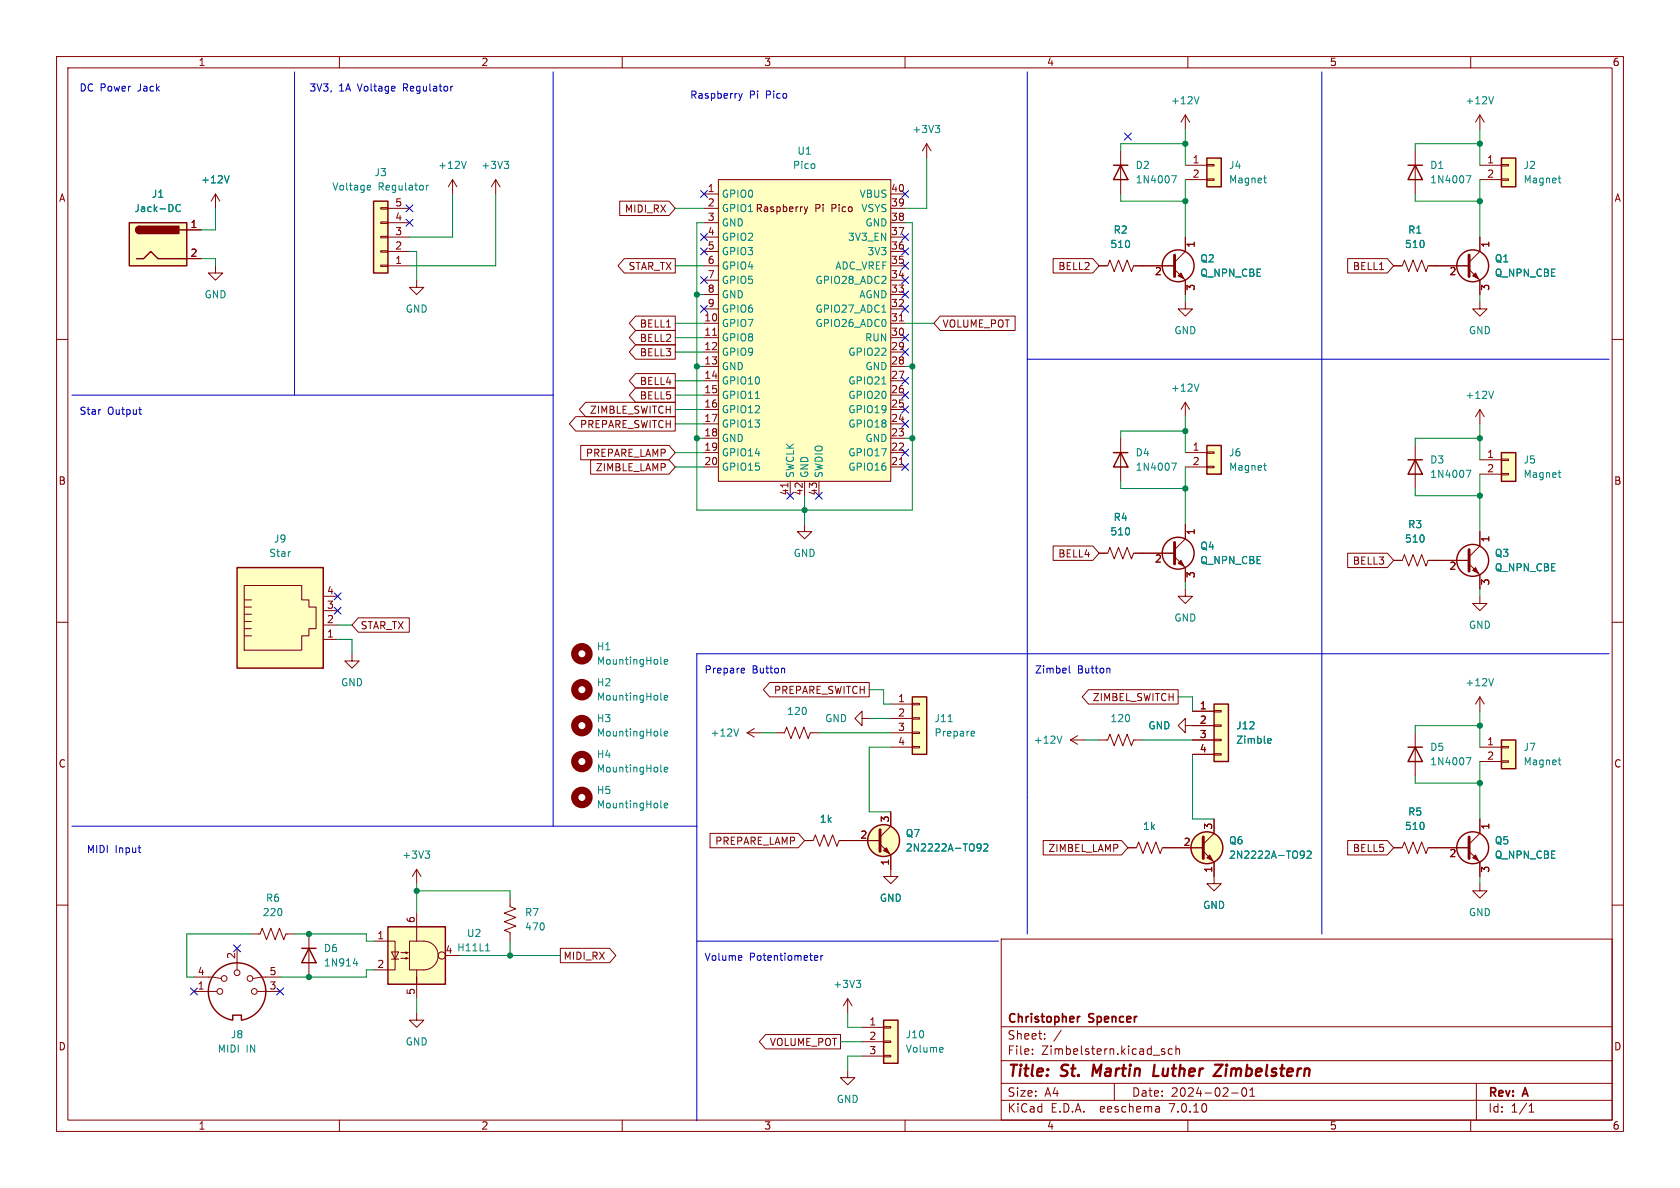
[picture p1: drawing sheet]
<svg xmlns="http://www.w3.org/2000/svg" width="297mm" height="210mm" viewBox="0 0 297 210" stroke-linecap="round" stroke-linejoin="round" font-family="sans-serif">
<g fill="none" stroke="#840000" stroke-width=".18">
<path d="M10 10h277v190h-277zM12 12h273v186h-273zM60 10v2M110 10v2M160 10v2M210 10v2M260 10v2M38.1 34.3l-.8 1.3M38.1 34.3v2.5M38.1 34.3l.8 1.3M67.3 36.7h1.3v.3h-1.3zM67.3 39.2h1.3v.3h-1.3z"/>
<path d="M68.6 39.4h3.8M68.6 36.8h3.8M80 31.8l-.8 1.2M80 31.8v2.5M80 31.8l.8 1.2M87.6 31.8l-.7 1.2M87.6 31.8v2.5M87.6 31.8l.8 1.2M109.6 35.6h8.7l1.1 1.2-1.1 1.3h-8.7zM124.5 39.4h2.5M124.5 36.8h2.5M124.5 34.3h2.5"/>
<path d="M127 31.8h30.5v53.3h-30.5zM142.2 36.6l.3 .8M142.5 37.4l-.3 .4M142.8 36.6l-.3 .8M157.5 39.4h2.5M157.5 36.8h2.5M157.5 34.3h2.5M163.8 25.4l-.7 1.3M163.8 25.4v2.5M163.8 25.4l.8 1.3M198.1 26.7v7.6M209.5 20.3v2.6"/>
<path d="M209.5 29.2h3.9M209.5 31.8h3.9M209.5 20.3l-.7 1.3M209.5 20.3l.8 1.3M213.4 31.6h1.2v.3h-1.2zM213.4 29.1h1.2v.2h-1.2zM250.2 26.7v7.6M261.6 29.2h3.8M261.6 31.8h3.8M261.6 20.3v2.6M261.6 20.3l-.7 1.3M261.6 20.3l.8 1.3"/>
<path d="M265.4 31.6h1.3v.3h-1.3zM265.4 29.1h1.3v.2h-1.3zM10 60h2M33 40.6h2.6M33 45.7h2.6M38.1 47v1.3h1.3l-1.3 1.2-1.3-1.2h1.3M67.3 41.8h1.3v.2h-1.3zM67.3 44.3h1.3v.3h-1.3zM67.3 46.9h1.3v.2h-1.3zM68.6 47h3.8M68.6 44.5h3.8M68.6 41.9h3.8"/>
<path d="M73.7 49.5v1.3h1.2l-1.2 1.3-1.3-1.3h1.3M110.4 45.7h9v2.6h-9l-1.1-1.3zM112.4 58.4h7v2.6h-7l-1.2-1.3zM112.4 55.9h7v2.5h-7l-1.2-1.2zM124.5 47h2.5M124.5 44.5h2.5M124.5 41.9h2.5M124.5 57.2h2.5M124.5 59.7h2.5M124.5 54.6h2.5M124.5 52.1h2.5M124.5 49.5h2.5"/>
<path d="M126 59.3h.7M157.5 47h2.5M157.5 44.5h2.5M157.5 41.9h2.5M157.5 57.2h2.5M157.5 59.7h2.5M157.5 54.6h2.5M157.5 52.1h2.5M157.5 49.5h2.5M159 56.7h.7M166.2 55.9h13.3v2.5h-13.3l-1.1-1.2zM186.2 45.7h7l1.1 1.3-1.1 1.3h-7z"/>
<path d="M194.3 47h1.5l.4-1 .8 2 .7-2 .8 2 .8-2 .7 2 .4-1h7.2M207.6 47.6l1.9 1.9v2.6M209.5 53.3v1.3h1.3l-1.3 1.3-1.2-1.3h1.2M209.5 41.9v2.6l-1.9 1.9M238.2 45.7h7.1l1.1 1.3-1.1 1.3h-7.1zM246.4 47h1.5l.4-1 .7 2 .8-2 .8 2 .7-2 .8 2 .4-1h7.2M259.7 47.6l1.9 1.9v2.6M261.6 53.3v1.3h1.3l-1.3 1.3-1.3-1.3h1.3M261.6 41.9v2.6l-1.9 1.9M285 60h2M101.8 73.7h17.6v2.5h-17.6l-1.1-1.3zM102.7 78.7h15.6l1.1 1.3-1.1 1.3h-15.6z"/>
<path d="M103.5 71.1h15.9v2.6h-15.9l-1.1-1.3zM112.4 68.6h7v2.5h-7l-1.2-1.2zM112.4 61h7v2.5h-7l-1.2-1.3zM112.4 66h7v2.6h-7l-1.2-1.3zM124.5 62.2h2.5M124.5 64.8h2.5M124.5 67.3h2.5M124.5 69.9h2.5M124.5 72.4h2.5M124.5 74.9h2.5M124.5 77.5h2.5M157.5 62.2h2.5"/>
<path d="M157.5 64.8h2.5M157.5 67.3h2.5M157.5 69.9h2.5M157.5 72.4h2.5M157.5 74.9h2.5M157.5 77.5h2.5M198.1 77.5v7.6M209.5 71.1l-.7 1.3M209.5 71.1v2.6M209.5 71.1l.8 1.3M213.4 79.9h1.2v.2h-1.2zM250.2 78.7v7.7"/>
<path d="M261.6 72.4v2.5M261.6 72.4l-.7 1.3M261.6 72.4l.8 1.3M104.4 81.3h13.9l1.1 1.3-1.1 1.2h-13.9zM124.5 80h2.5M124.5 82.6h2.5M139.3 85.4v.7M139.7 85.1v2.5M142.2 92.7v1.3h1.3l-1.3 1.3-1.2-1.3h1.2M142.2 85.1v2.5M144.8 85.1v2.5M157.5 80h2.5"/>
<path d="M157.5 82.6h2.5M159 82.1h.7M186.2 96.5h7l1.1 1.3-1.1 1.3h-7zM194.3 97.8h1.5l.4-1 .8 2 .7-2 .8 2 .8-2 .7 2 .4-1h7.2M207.6 98.4l1.9 1.9v2.6M209.5 92.7v2.6l-1.9 1.9M209.5 80h3.9M209.5 82.6h3.9M213.4 82.4h1.2v.3h-1.2zM238.2 97.8h7.1l1.1 1.3-1.1 1.2h-7.1zM246.4 99.1h1.5l.4-1.1 .7 2.1 .8-2.1 .8 2.1 .7-2.1 .8 2.1 .4-1h7.2M259.7 99.7l1.9 1.9v2.5"/>
<path d="M261.6 94v2.5l-1.9 1.9M261.6 81.3h3.8M261.6 83.8h3.8M265.4 83.7h1.3v.2h-1.3zM265.4 81.2h1.3v.2h-1.3zM10 110h2M43.2 112.4h1.2M43.2 111.1h1.2M43.2 109.9h1.2M43.2 108.6h1.2M43.2 107.3h1.2M43.2 106h1.2"/>
<path d="M43.2 103.5h10.1v2.5h1.3v1.3h1.3v3.8h-1.3v1.3h-1.3v2.5h-10.1zM57.1 113h2.6M57.1 110.5h2.6M57.1 108h2.6M57.1 105.4h2.6M62.2 115.6v1.2h1.3l-1.3 1.3-1.2-1.3h1.2M63.3 109.2h9.1v2.6h-9.1l-1.1-1.3zM209.5 104.1v1.3h1.3l-1.3 1.3-1.2-1.3h1.2M261.6 105.4v1.3h1.3l-1.3 1.3-1.3-1.3h1.3M285 110h2M132.1 129.5l1.2 .8M132.1 129.5h2.5"/>
<path d="M133.3 128.8l-1.2 .7M136.1 120.6h17.6v2.6h-17.6l-1.1-1.3zM137.2 129.5h1.5l.4-1 .7 2.1 .8-2.1 .8 2.1 .7-2.1 .8 2.1 .4-1.1h1.5M152.4 127v-1.3l-1.3 1.3 1.3 1.3v-1.3h1.3M157.5 132.1h3.8M157.5 129.5h3.8M157.5 124.5h3.8M157.5 127h3.8M161.3 132h1.3v.2h-1.3zM161.3 129.4h1.3v.3h-1.3zM161.3 126.9h1.3v.2h-1.3zM161.3 124.3h1.3v.3h-1.3z"/>
<path d="M189.2 130.8l1.3 .8M189.2 130.8h2.6M190.5 130l-1.3 .8M192.4 121.9h15.9v2.6h-15.9l-1.1-1.3zM194.3 130.8h1.5l.4-1 .8 2 .7-2 .8 2 .8-2 .7 2 .4-1h1.5M209.5 128.3v-1.3l-1.2 1.3 1.2 1.2v-1.2h5.1M210.8 130.8h3.8M210.8 125.7h3.8M210.8 133.4h3.8M214.6 133.2h1.3v.3h-1.3zM214.6 130.7h1.3v.2h-1.3zM214.6 128.1h1.3v.3h-1.3z"/>
<path d="M214.6 125.6h1.3v.3h-1.3zM250.2 129.5v7.7M261.6 123.2v2.5M261.6 132.1h3.8M261.6 134.6h3.8M261.6 123.2l-.7 1.3M261.6 123.2l.8 1.3M265.4 134.5h1.3v.2h-1.3zM265.4 132h1.3v.2h-1.3zM10 160h2M73.7 153.7v2.5M73.7 153.7l-.8 1.2"/>
<path d="M73.7 153.7l.7 1.2M90.2 158.8v1.5l1 .4-2 .7 2 .8-2 .7 2 .8-2 .8 1 .3v1.6M125.5 147.3h15.6l1.1 1.3-1.1 1.3h-15.6zM142.2 148.6h1.6l.3-1 .8 2 .8-2 .7 2 .8-2 .8 2 .3-1h7.3M155.6 149.2l1.9 1.9v3.8h1.2l-1.2 1.3-1.3-1.3h1.3M157.5 143.5v2.6l-1.9 1.9M184.4 148.6h13.9l1.1 1.3-1.1 1.2h-13.9zM199.4 149.9h1.5l.4-1.1 .8 2.1 .7-2.1 .8 2.1 .7-2.1 .8 2.1 .4-1h7.2M212.7 150.5l1.9 1.9v3.8h1.3l-1.3 1.3-1.2-1.3h1.2M214.6 144.8v2.5l-1.9 1.9M238.2 148.6h7.1l1.1 1.3-1.1 1.2h-7.1zM246.4 149.9h1.5l.4-1.1 .7 2.1 .8-2.1 .8 2.1 .7-2.1 .8 2.1 .4-1h7.2"/>
<path d="M259.7 150.5l1.9 1.9v2.5M261.6 156.2v1.3h1.3l-1.3 1.3-1.3-1.3h1.3M261.6 144.8v2.5l-1.9 1.9M285 160h2M34.3 172.7h3.3l1.5 .3M34.3 175.3h4.1M41.9 167.6v3.9M44.4 165.1h1.6l.4-1 .7 2 .8-2 .7 2 .8-2 .8 2 .3-1h1.6M45.5 175.3h4M49.5 172.7h-3.3l-1.5 .3M54.6 165.1v7.6M66 166.4h3.8v5.1h-3.8"/>
<path d="M69.2 168.3h1.3l-.7 1.2zM69.2 169.5h1.3M70.9 169.4h1.2l-.3 .1v-.2l.3 .1M70.9 168.4h1.2l-.3 .1v-.2l.3 .1M72.4 166.4h2.5a2.54 2.54 0 0 1 2.6 2.5 2.54 2.54 0 0 1-2.6 2.6h-2.5zM73.7 171.5v2.5v-1.3M73.7 179.1v1.2h1.2l-1.2 1.3-1.3-1.3h1.3M73.7 161.3v5.1M73.7 174v2.5M99.1 167.6h8.7l1.1 1.3-1.1 1.3h-8.7zM149.9 176.5l-.8 1.3M149.9 176.5v2.6"/>
<path d="M149.9 176.5l.7 1.3M177 166h108v32h-108zM60 198v2M110 198v2M135.3 182.9h13.3v2.5h-13.3l-1.1-1.2zM149.9 189.2v1.3h1.2l-1.2 1.3-1.3-1.3h1.3M152.4 181.6h3.8M152.4 184.2h3.8M152.4 186.7h3.8M156.2 186.6h1.3v.2h-1.3zM156.2 184h1.3v.3h-1.3zM156.2 181.5h1.3v.2h-1.3z"/>
<path d="M160 198v2M177 194.5h108M177 191.5h108M177 187.5h108M177 181.5h108M182.5 186.3v.1M182.5 185.5v.1M184.7 183.6v.1M184.7 182.8v.1M187.6 182.1l-1.3 2M197 191.5v3M204.9 195.7l.1 .9"/>
<path d="M205 196.5l-.2 .1M205 196h-.2M205.4 185.8l.5 .2 .1 .1-.1 .2-.4 .1M205.4 185.5h.5M207.2 185.5l-.4-.1-.3 .3v.4l.2 .2h.5M207.9 185.5l.2-.1 .4 .1v.9M207.9 184.9v1.5M210 198v2M217.7 193.2h1.2M219.7 192.4l.2-.1a.81 .81 0 0 1 .6 .6 .81 .81 0 0 1-.3 .8l-.2 .1a.81 .81 0 0 1-.3-1.4zM221 193.8h.8M221 192.7l.4-.4v1.5"/>
<path d="M260 198v2M261 191.5v6.5M270.3 196.6h.9M270.3 195.5l.4-.4v1.5"/>
<circle cx="38.9" cy="175.3" r=".51"/>
<circle cx="39.6" cy="173" r=".51"/>
<circle cx="41.9" cy="172" r=".51"/>
<circle cx="44.2" cy="173" r=".51"/>
<circle cx="45" cy="175.3" r=".51"/>
<circle cx="78.1" cy="168.9" r=".63"/>
</g>
<path d="M193.4 188.2l-.3 2M204.1 188.2l-.2 2h.9M214.8 188.2h1.3l-1.6 2h1.4" fill="none" stroke="#840000" stroke-width=".4"/>
<path d="M190.9 179.7l-.3 .1-.1 .2" fill="none" stroke="#840000" stroke-width=".3"/>
<g fill="none" stroke="#008484" stroke-width=".18">
<path d="M212 17.1l-.5 1.3M264 17.1l-.4 1.3M31.9 36.3a.6 .6 0 0 0-.9 .4 .6 .6 0 0 0 .6 .7l.3-.1M40.5 31.1l-.4 1.2M65.1 32.8h.4v.3l-.6 .1M65.5 33.5l-.4 .1M75.4 32.8v.8M75.7 32.8l-.3 .2M82.4 28.5l-.4 1.3M89.1 28.5h.8l-.4 .5M89.7 29l.2 .2v.3l-.2 .3M165.3 22.2h.8l-.4 .5"/>
<path d="M165.9 22.7l.2 .2v.3l-.2 .2M207.1 31.1h.9l-.6 1.2M223.4 31.5h.5M223.6 32.3h.3M259.2 31.1h.8l-.5 1.2M275.5 31.5h.4M275.7 32.3h.2M155.9 55.2h.7M133.5 70.4h.8M155.9 67.9h.7M212 67.9l-.5 1.3M264 69.2l-.4 1.2"/>
<path d="M207.1 81.9h.9l-.6 1.2M223.4 82.3h.5M223.6 83.1h.3M259.2 83.1h.8l-.5 1.3M275.5 83.6h.4M275.7 84.3l.2 .1M116.8 117.2l.2 .2M117.4 117l.6-.1v-.3h-.4l-.2 .2 .1 .6h.5M264 120l-.4 1.2M116.8 136.3l.2 .2M116.8 129.9l.2 .2M116.8 123.6l.2 .2"/>
<path d="M117.4 136l.6-.1v-.2l-.4-.1-.2 .2 .1 .6h.5M117.4 123.3l.6-.1v-.2l-.4-.1-.2 .2 .1 .6h.5M117.4 129.7l.6-.1v-.3h-.4l-.2 .2 .1 .6h.5M130.6 128.8l-.4 1.3M167.6 127.6h.8M171.9 129.3h.3l.1 .3-.6 .1M172.2 130.1h-.3M187.7 130.1l-.4 1.3M224.3 130.5l.4 .1v.2l-.6 .2M224.7 131.3l-.4 .1M259.2 133.9h.8l-.5 1.3M275.5 134.4h.4"/>
<path d="M275.7 135.1l.2 .1M75.2 150.4h.8l-.5 .5M75.7 150.9l.3 .3v.3l-.3 .2M116.8 142.6l.2 .2M117.4 142.4l.6-.1v-.3h-.4l-.2 .2 .1 .6h.5M172.8 149.2h.4l.2 .1a.84 .84 0 0 1-.3 1.1h-.3M173.4 149.7l-.2 .3-.4-.1M173.9 149.3l.5-.1 .2 .3-.7 .9h.7M230 150.5l.3-.1 .2 .2a.84 .84 0 0 1-.3 1.1h-.2M230.6 151l-.3 .2h-.3M231.1 150.6l.5-.2 .2 .4-.8 .9h.8M62.5 170.3h.7"/>
<path d="M63.1 169.9v.9M85.8 168.1h.8M86.1 167l.1-.2v1.3M151.4 173.3h.8l-.5 .5M151.9 173.8l.3 .2v.3l-.3 .3M166.5 185.2l.2 .3-.6 .1M166.7 185.9l-.2 .1"/>
</g>
<path d="M207.6 45.1v3.8M259.7 45.1v3.8M207.6 95.9v3.8M259.7 97.2v3.8M155.6 146.7v3.8M212.7 148v3.8M259.7 148v3.8" fill="none" stroke="#840000" stroke-width=".51"/>
<g fill="#840000" stroke="#840000" stroke-width=".18">
<path d="M208.3 99.6l.5-.5 .5 1z"/>
<path d="M208.3 48.8l.5-.5 .5 1z"/>
<path d="M213.9 151.1l.5 1-1-.5z"/>
<path d="M260.3 151.6l.6-.5 .5 1z"/>
<path d="M260.3 48.8l.6-.5 .5 1z"/>
<path d="M260.3 100.8l.6-.5 .5 1z"/>
<path d="M156.2 150.4l.5-.5 .5 1z"/>
</g>
<g fill="none" stroke="#840000" stroke-width=".25">
<path d="M22.9 39.4h10.1v7.6h-10.1zM66 35.6h2.6v12.7h-2.6zM196.8 29.2h2.6M198.1 29.2l1.3 2.6h-2.6zM213.4 27.9h2.5v5.1h-2.5zM248.9 29.2h2.6M250.2 29.2l1.3 2.6h-2.6zM265.4 27.9h2.6v5.1h-2.6zM24.1 45.7h1.3l1.3-1.2 1.2 1.2h5.1M24.6 40a.64 .64 0 0 0-.6 .6 .64 .64 0 0 0 .6 .7M31.7 40.6h1.3M213.4 78.7h2.5v5.1h-2.5z"/>
<path d="M196.8 80h2.6M198.1 80l1.3 2.6h-2.6zM248.9 81.3h2.6M250.2 81.3l1.3 2.5h-2.6zM265.4 80h2.6v5.1h-2.6zM41.9 100.3h15.2v17.8h-15.2zM161.3 123.2h2.5v10.2h-2.5zM214.6 124.5h2.6v10.1h-2.6zM248.9 132.1h2.6M250.2 132.1l1.3 2.5h-2.6zM265.4 130.8h2.6v5.1h-2.6zM53.3 167.6h2.6"/>
<path d="M54.6 167.6l1.3 2.6h-2.6zM68.6 163.8h10.1v10.2h-10.1zM41.1 180.3a5.1 5.1 0 0 1-3.5-7.8 5.1 5.1 0 0 1 8.6 0 5.1 5.1 0 0 1-3.5 7.8M41.1 180.2v-.7h1.6v.7M156.2 180.3h2.5v7.7h-2.5z"/>
<circle cx="208.3" cy="47" r="2.82"/>
<circle cx="260.3" cy="47" r="2.82"/>
<circle cx="208.3" cy="97.8" r="2.82"/>
<circle cx="260.3" cy="99.1" r="2.82"/>
<circle cx="156.2" cy="148.6" r="2.82"/>
<circle cx="213.4" cy="149.9" r="2.82"/>
<circle cx="260.3" cy="149.9" r="2.82"/>
</g>
<g fill="#ffffc2" stroke="#ffffc2" stroke-width=".18">
<path d="M213.4 27.9h2.5v5.1h-2.5z"/>
<path d="M214.6 124.5h2.6v10.1h-2.6z"/>
<path d="M22.9 39.4h10.1v7.6h-10.1z"/>
<path d="M265.4 130.8h2.6v5.1h-2.6z"/>
<path d="M66 35.6h2.6v12.7h-2.6z"/>
<path d="M265.4 80h2.6v5.1h-2.6z"/>
<path d="M68.6 163.8h10.1v10.2h-10.1z"/>
<path d="M265.4 27.9h2.6v5.1h-2.6z"/>
<path d="M41.9 100.3h15.2v17.8h-15.2z"/>
<path d="M213.4 78.7h2.5v5.1h-2.5z"/>
<path d="M156.2 180.3h2.5v7.7h-2.5z"/>
<path d="M161.3 123.2h2.5v10.2h-2.5z"/>
<path d="M127 31.8h30.5v53.3h-30.5z"/>
<circle cx="213.4" cy="149.9" r="2.82"/>
<circle cx="156.2" cy="148.6" r="2.82"/>
</g>
<g fill="#840000" stroke="#840000" stroke-width=".25">
<path d="M24.2 40.2l.4-.2v1.3a.63 .63 0 0 1-.5-.4 .63 .63 0 0 1 .1-.7z"/>
<path d="M24.6 40h7v1.3h-7z"/>
</g>
<g fill="none" stroke="#840000" stroke-width="1.3">
<circle cx="102.9" cy="115.6" r="1.27"/>
<circle cx="102.9" cy="121.9" r="1.27"/>
<circle cx="102.9" cy="128.3" r="1.27"/>
<circle cx="102.9" cy="134.6" r="1.27"/>
<circle cx="102.9" cy="141" r="1.27"/>
</g>
<g fill="none" stroke="#0000c2" stroke-width=".18">
<path d="M52.1 12.7v57.2M80 15.2l-.2 .1M97.8 12.7v133.4M130.6 16.5l.3 .9M130.9 17.4l-.3 .4M131.2 16.5l-.3 .9M181.6 12.7v152.4M233.7 12.7v152.4M12.7 69.9h85.1M24.5 72.4h.5M24.9 73.2h.1M181.6 63.5h102.9"/>
<path d="M131.2 118.1l.4 .1v.2l-.6 .1M131.6 118.9l-.4 .1M138.5 118.1l.2 .2v.7M189 117.7v1.1l.2 .2M196 118.1l.2 .2v.7M284.5 115.6h-161.3v82.5M12.7 146.1h110.5M24.4 149.9h.5M24.8 150.7h.1M123.2 166.4h53.3M131 168.9l.2 .3-.7 .1M131.1 169.7l-.1 .1"/>
<path d="M144 169.7h.5M144 169l.4-.1 .2 .3-.6 .1M145.1 168.9v.9M145.5 168.9l-.4 .3"/>
</g>
<g fill="none" stroke="#008400" stroke-width=".18">
<path d="M38.1 36.8v3.8h-2.5M80 34.3v7.6h-7.6M87.6 34.3v12.7h-15.2M119.4 36.8h5.1M124.5 39.4h-1.3v50.8h38.1v-50.8h-1.3M163.8 27.9v8.9h-3.8M198.1 34.3v1.3h11.4M209.5 25.4h-11.4v1.3M209.5 22.9v6.3M209.5 31.8v10.1M250.2 34.3v1.3h11.4M261.6 25.4h-11.4v1.3"/>
<path d="M261.6 22.9v6.3M261.6 31.8v10.1M35.6 45.7h2.5v1.3M72.4 44.5h1.3v5M119.4 47h5.1M119.4 57.2h5.1M119.4 59.7h5.1M123.2 52.1h1.3M160 57.2h5.1M209.5 52.1v1.2M261.6 52.1v1.2M119.4 74.9h5.1"/>
<path d="M119.4 72.4h5.1M119.4 67.3h5.1M119.4 62.2h5.1M119.4 69.9h5.1M123.2 77.5h1.3M123.2 64.8h1.3M160 77.5h1.3M160 64.8h1.3M209.5 76.2h-11.4v1.3M209.5 73.7v6.3M261.6 77.5h-11.4v1.2M261.6 74.9v6.4"/>
<path d="M119.4 80h5.1M119.4 82.6h5.1M142.2 87.6v5.1M198.1 85.1v1.3h11.4M209.5 82.6v10.1M250.2 86.4v1.2h11.4M261.6 83.8v10.2M59.7 113h2.5v2.6M59.7 110.5h2.5M209.5 102.9v1.2M261.6 104.1v1.3M134.6 129.5h2.6"/>
<path d="M144.8 129.5h12.7M153.7 121.9h2.5v2.6h1.3M153.7 127h3.8M157.5 132.1h-3.8v11.4h3.8M191.8 130.8h2.5M201.9 130.8h8.9M208.3 123.2h2.5v2.5M210.8 133.4v11.4h3.8M250.2 137.2v1.2h11.4M261.6 125.7v6.4M261.6 134.6v10.2M261.6 128.3h-11.4v1.2"/>
<path d="M73.7 156.2v5.1M73.7 157.5h16.5v1.3M261.6 154.9v1.3M44.4 165.1h-11.4v7.6h1.3M52.1 165.1h12.7v1.3h1.2M66 171.5h-1.2v1.2h-15.3M73.7 176.5v2.6M81.3 168.9h17.8M90.2 166.4v2.5M149.9 179.1v2.5h2.5M148.6 184.2h3.8M152.4 186.7h-2.5v2.5"/>
</g>
<g fill="none" stroke="#000084" stroke-width=".18">
<path d="M71.8 38.8l1.2 1.2M71.8 36.2l1.2 1.2M73 38.8l-1.2 1.2M73 36.2l-1.2 1.2M123.9 33.7l1.2 1.2M125.1 33.7l-1.2 1.2M159.4 33.7l1.2 1.2M160.6 33.7l-1.2 1.2M198.8 23.5l1.2 1.2M200 23.5l-1.2 1.2M123.9 43.8l1.2 1.3M123.9 48.9l1.2 1.2"/>
<path d="M123.9 54l1.2 1.2M123.9 41.3l1.2 1.2M125.1 43.8l-1.2 1.3M125.1 48.9l-1.2 1.2M125.1 54l-1.2 1.2M125.1 41.3l-1.2 1.2M159.4 46.4l1.2 1.2M159.4 43.8l1.2 1.3M159.4 41.3l1.2 1.2M159.4 54l1.2 1.2M159.4 59.1l1.2 1.2M159.4 48.9l1.2 1.2"/>
<path d="M159.4 51.5l1.2 1.2M160.6 46.4l-1.2 1.2M160.6 43.8l-1.2 1.3M160.6 41.3l-1.2 1.2M160.6 54l-1.2 1.2M160.6 59.1l-1.2 1.2M160.6 48.9l-1.2 1.2M160.6 51.5l-1.2 1.2M159.4 69.2l1.2 1.3M159.4 71.8l1.2 1.2M159.4 66.7l1.2 1.2M159.4 74.3l1.2 1.2"/>
<path d="M159.4 61.6l1.2 1.2M159.4 79.4l1.2 1.2M160.6 69.2l-1.2 1.3M160.6 71.8l-1.2 1.2M160.6 66.7l-1.2 1.2M160.6 74.3l-1.2 1.2M160.6 61.6l-1.2 1.2M160.6 79.4l-1.2 1.2M139.1 87l1.2 1.2M140.3 87l-1.2 1.2M144.2 87l1.2 1.2M145.4 87l-1.2 1.2"/>
<path d="M159.4 81.9l1.2 1.3M160.6 81.9l-1.2 1.3M59.1 107.3l1.2 1.3M59.1 104.8l1.2 1.2M60.3 107.3l-1.2 1.3M60.3 104.8l-1.2 1.2M33.7 174.7l1.2 1.2M34.9 174.7l-1.2 1.2M41.3 167l1.2 1.2M42.5 167l-1.2 1.2M48.9 174.7l1.2 1.2M50.1 174.7l-1.2 1.2"/>
</g>
<g fill="#008400" stroke="#008400" stroke-width=".18">
<circle cx="54.6" cy="172.7" r=".46"/>
<circle cx="54.6" cy="165.1" r=".46"/>
<circle cx="123.2" cy="64.8" r=".46"/>
<circle cx="123.2" cy="52.1" r=".46"/>
<circle cx="123.2" cy="77.5" r=".46"/>
<circle cx="73.7" cy="157.5" r=".46"/>
<circle cx="90.2" cy="168.9" r=".46"/>
<circle cx="142.2" cy="90.2" r=".46"/>
<circle cx="209.5" cy="25.4" r=".46"/>
<circle cx="209.5" cy="35.6" r=".46"/>
<circle cx="261.6" cy="25.4" r=".46"/>
<circle cx="261.6" cy="77.5" r=".46"/>
<circle cx="261.6" cy="87.6" r=".46"/>
<circle cx="261.6" cy="35.6" r=".46"/>
<circle cx="261.6" cy="138.4" r=".46"/>
<circle cx="261.6" cy="128.3" r=".46"/>
<circle cx="161.3" cy="64.8" r=".46"/>
<circle cx="161.3" cy="77.5" r=".46"/>
<circle cx="209.5" cy="86.4" r=".46"/>
<circle cx="209.5" cy="76.2" r=".46"/>
</g>
<g font-size="2.8" fill="#840000">
<text x="178" y="190.9">Title:</text>
<text x="187.7" y="190.9">St.</text>
<text x="194" y="190.9">Martin</text>
<text x="205.5" y="190.9">Luther</text>
<text x="217.2" y="190.9">Zimbelstern</text>
</g>
<g font-size="2.1" fill="#840000">
<text x="178" y="184">Sheet:</text>
<text x="178" y="181.2">Christopher</text>
<text x="192.6" y="181.2">Spencer</text>
<text x="178" y="186.7">File:</text>
<text x="184.1" y="186.7">Zimbelstern.kicad_sch</text>
<text x="178" y="196.9">KiCad</text>
<text x="178" y="194.1">Size:</text>
<text x="184.7" y="194.1">A4</text>
<text x="185.7" y="196.9">E.D.A.</text>
<text x="194.6" y="196.9">eeschema</text>
<text x="200" y="194.1">Date:</text>
<text x="207" y="196.9">7.0.10</text>
<text x="207" y="194.1">2024-02-01</text>
<text x="263" y="194.3">Rev:</text>
<text x="263" y="196.9">Id:</text>
<text x="267.1" y="196.9">1/1</text>
<text x="269.4" y="194.3">A</text>
</g>
<g font-size="1.8" fill="#840000">
<text x="35" y="11.9">1</text>
<text x="85" y="11.9">2</text>
<text x="135" y="11.9">3</text>
<text x="185" y="11.9">4</text>
<text x="235" y="11.9">5</text>
<text x="285" y="11.9">6</text>
<text x="210.7" y="29">1</text>
<text x="262.8" y="29">1</text>
<text x="10.3" y="35.9">A</text>
<text x="125" y="34">1</text>
<text x="157.4" y="34">40</text>
<text x="210.7" y="31.5">2</text>
<text x="262.8" y="31.5">2</text>
<text x="285.3" y="35.9">A</text>
<text x="33.6" y="40.4">1</text>
<text x="69.8" y="41.7">3</text>
<text x="69.8" y="39.1">4</text>
<text x="69.8" y="36.6">5</text>
<text x="110.4" y="37.8">MIDI_RX</text>
<text x="125" y="36.6">2</text>
<text x="125" y="39.1">3</text>
<text x="125" y="41.7">4</text>
<text x="144" y="37.7">Pi</text>
<text x="147.1" y="37.7">Pico</text>
<text x="157.4" y="41.7">37</text>
<text x="157.4" y="39.1">38</text>
<text x="157.4" y="36.6">39</text>
<text x="33.6" y="45.5">2</text>
<text x="69.8" y="46.7">1</text>
<text x="69.8" y="44.2">2</text>
<text x="111" y="47.9">STAR_TX</text>
<text x="125" y="44.2">5</text>
<text x="125" y="46.7">6</text>
<text x="157.4" y="46.7">35</text>
<text x="157.4" y="44.2">36</text>
<text x="187" y="47.9">BELL2</text>
<text x="211.5" y="43.9" transform="rotate(-90 211.5 43.9)">1</text>
<text x="239.1" y="47.9">BELL1</text>
<text x="263.6" y="43.9" transform="rotate(-90 263.6 43.9)">1</text>
<text x="125" y="49.3">7</text>
<text x="125" y="51.8">8</text>
<text x="157.4" y="51.8">33</text>
<text x="157.4" y="49.3">34</text>
<text x="204.1" y="49">2</text>
<text x="211.5" y="51.5" transform="rotate(-90 211.5 51.5)">3</text>
<text x="256.2" y="49">2</text>
<text x="263.6" y="51.5" transform="rotate(-90 263.6 51.5)">3</text>
<text x="113" y="58.1">BELL1</text>
<text x="124.4" y="56.9">10</text>
<text x="124.4" y="59.4">11</text>
<text x="125" y="54.4">9</text>
<text x="157.4" y="59.4">30</text>
<text x="157.4" y="56.9">31</text>
<text x="157.4" y="54.4">32</text>
<text x="166.5" y="58.1">VOLUME_POT</text>
<text x="113" y="60.6">BELL2</text>
<text x="113" y="63.2">BELL3</text>
<text x="124.4" y="62">12</text>
<text x="124.4" y="64.5">13</text>
<text x="157.4" y="64.5">28</text>
<text x="157.4" y="62">29</text>
<text x="113" y="70.8">BELL5</text>
<text x="113" y="68.3">BELL4</text>
<text x="124.4" y="67.1">14</text>
<text x="124.4" y="69.6">15</text>
<text x="157.4" y="69.6">26</text>
<text x="157.4" y="67.1">27</text>
<text x="102.4" y="75.9">PREPARE_SWITCH</text>
<text x="104.2" y="73.3">ZIMBLE_SWITCH</text>
<text x="124.4" y="72.1">16</text>
<text x="124.4" y="74.7">17</text>
<text x="124.4" y="77.2">18</text>
<text x="157.4" y="77.2">23</text>
<text x="157.4" y="74.7">24</text>
<text x="157.4" y="72.1">25</text>
<text x="103.5" y="81">PREPARE_LAMP</text>
<text x="105.2" y="83.5">ZIMBLE_LAMP</text>
<text x="124.4" y="79.8">19</text>
<text x="124.4" y="82.3">20</text>
<text x="157.4" y="82.3">21</text>
<text x="157.4" y="79.8">22</text>
<text x="210.7" y="79.8">1</text>
<text x="210.7" y="82.3">2</text>
<text x="262.8" y="81">1</text>
<text x="262.8" y="83.6">2</text>
<text x="10.3" y="85.9">B</text>
<text x="139.4" y="87.7" transform="rotate(-90 139.4 87.7)">41</text>
<text x="142" y="87.7" transform="rotate(-90 142 87.7)">42</text>
<text x="144.5" y="87.7" transform="rotate(-90 144.5 87.7)">43</text>
<text x="285.3" y="85.9">B</text>
<text x="211.5" y="94.7" transform="rotate(-90 211.5 94.7)">1</text>
<text x="263.6" y="96" transform="rotate(-90 263.6 96)">1</text>
<text x="187" y="98.7">BELL4</text>
<text x="204.1" y="99.8">2</text>
<text x="239.1" y="100">BELL3</text>
<text x="256.2" y="101">2</text>
<text x="57.7" y="107.7">3</text>
<text x="57.7" y="105.2">4</text>
<text x="211.5" y="102.3" transform="rotate(-90 211.5 102.3)">3</text>
<text x="263.6" y="103.6" transform="rotate(-90 263.6 103.6)">3</text>
<text x="57.7" y="112.8">1</text>
<text x="57.7" y="110.2">2</text>
<text x="63.7" y="111.4">STAR_TX</text>
<text x="136.7" y="122.9">PREPARE_SWITCH</text>
<text x="158.7" y="124.2">1</text>
<text x="193.1" y="124.1">ZIMBEL_SWITCH</text>
<text x="212" y="125.5">1</text>
<text x="158.7" y="126.7">2</text>
<text x="158.7" y="129.3">3</text>
<text x="158.7" y="131.8">4</text>
<text x="212" y="128">2</text>
<text x="212" y="130.6">3</text>
<text x="262.8" y="131.8">1</text>
<text x="10.3" y="135.9">C</text>
<text x="212" y="133.1">4</text>
<text x="262.8" y="134.4">2</text>
<text x="285.3" y="135.9">C</text>
<text x="126.3" y="149.5">PREPARE_LAMP</text>
<text x="152" y="148.3">2</text>
<text x="157.2" y="145.5" transform="rotate(-90 157.2 145.5)">3</text>
<text x="209.2" y="149.6">2</text>
<text x="214.4" y="146.8" transform="rotate(-90 214.4 146.8)">3</text>
<text x="263.6" y="146.8" transform="rotate(-90 263.6 146.8)">1</text>
<text x="157.2" y="153.1" transform="rotate(-90 157.2 153.1)">1</text>
<text x="185.2" y="150.8">ZIMBEL_LAMP</text>
<text x="214.4" y="154.4" transform="rotate(-90 214.4 154.4)">1</text>
<text x="239.1" y="150.8">BELL5</text>
<text x="256.2" y="151.8">2</text>
<text x="263.6" y="154.4" transform="rotate(-90 263.6 154.4)">3</text>
<text x="66.6" y="166.1">1</text>
<text x="73.4" y="163.3" transform="rotate(-90 73.4 163.3)">6</text>
<text x="34.9" y="172.5">4</text>
<text x="41.7" y="169.6" transform="rotate(-90 41.7 169.6)">2</text>
<text x="47.6" y="172.5">5</text>
<text x="66.6" y="171.2">2</text>
<text x="99.5" y="169.9">MIDI_RX</text>
<text x="34.9" y="175">1</text>
<text x="47.6" y="175">3</text>
<text x="73.4" y="176" transform="rotate(-90 73.4 176)">5</text>
<text x="10.3" y="185.9">D</text>
<text x="136" y="185.1">VOLUME_POT</text>
<text x="153.6" y="181.4">1</text>
<text x="153.6" y="183.9">2</text>
<text x="285.3" y="185.9">D</text>
<text x="153.6" y="186.4">3</text>
<text x="35" y="199.9">1</text>
<text x="85" y="199.9">2</text>
<text x="135" y="199.9">3</text>
<text x="185" y="199.9">4</text>
<text x="235" y="199.9">5</text>
<text x="285" y="199.9">6</text>
</g>
<g font-size="1.8" fill="#0000c2">
<text x="14" y="16.3">DC Power</text>
<text x="24.5" y="16.3">Jack</text>
<text x="54.6" y="16.3">3V3,</text>
<text x="59.9" y="16.3">1A</text>
<text x="63.4" y="16.3">Voltage</text>
<text x="71.5" y="16.3">Regulator</text>
<text x="121.9" y="17.5">Raspberry</text>
<text x="132.5" y="17.5">Pi</text>
<text x="135.5" y="17.5">Pico</text>
<text x="14" y="73.4">Star</text>
<text x="19" y="73.4">Output</text>
<text x="124.5" y="119.1">Prepare</text>
<text x="132.9" y="119.1">Button</text>
<text x="182.9" y="119.1">Zimbel</text>
<text x="190.5" y="119.1">Button</text>
<text x="15.2" y="150.9">MIDI</text>
<text x="20.3" y="150.9">Input</text>
<text x="124.5" y="169.9">Volume</text>
<text x="132.5" y="169.9">Potentiometer</text>
</g>
<g font-size="1.8" fill="#008484">
<text x="161.2" y="23.7">+3V3</text>
<text x="206.9" y="18.6">+12V</text>
<text x="259" y="18.6">+12V</text>
<text x="140.9" y="27.5">U1</text>
<text x="26.7" y="35.2">J1</text>
<text x="35.5" y="32.6">+12V</text>
<text x="58.7" y="33.9">Voltage</text>
<text x="66.1" y="31.3">J3</text>
<text x="66.8" y="33.9">Regulator</text>
<text x="77.4" y="30.1">+12V</text>
<text x="85" y="30.1">+3V3</text>
<text x="127.5" y="35.2">GPIO0</text>
<text x="140.1" y="30.1">Pico</text>
<text x="151.9" y="35.2">VBUS</text>
<text x="200.7" y="30.1">D2</text>
<text x="200.7" y="32.6">1N4007</text>
<text x="217.2" y="30.1">J4</text>
<text x="217.2" y="32.6">Magnet</text>
<text x="252.7" y="30.1">D1</text>
<text x="252.7" y="32.6">1N4007</text>
<text x="269.3" y="30.1">J2</text>
<text x="269.3" y="32.6">Magnet</text>
<text x="23.7" y="37.7">Jack-DC</text>
<text x="127.5" y="37.7">GPIO1 Raspberry</text>
<text x="127.5" y="40.2">GND</text>
<text x="152.2" y="37.7">VSYS</text>
<text x="152.9" y="40.2">GND</text>
<text x="196.8" y="41.5">R2</text>
<text x="248.8" y="41.5">R1</text>
<text x="127.5" y="42.8">GPIO2</text>
<text x="127.5" y="45.3">GPIO3</text>
<text x="127.5" y="47.9">GPIO4</text>
<text x="147.6" y="47.9">ADC_VREF</text>
<text x="149.8" y="42.8">3V3_EN</text>
<text x="153.3" y="45.3">3V3</text>
<text x="196.2" y="44">510</text>
<text x="212.1" y="46.6">Q2</text>
<text x="248.3" y="44">510</text>
<text x="264.2" y="46.6">Q1</text>
<text x="36.1" y="52.9">GND</text>
<text x="127.5" y="50.4">GPIO5</text>
<text x="127.5" y="52.9">GND</text>
<text x="144.1" y="50.4">GPIO28_ADC2</text>
<text x="151.8" y="52.9">AGND</text>
<text x="212.1" y="49.1">Q_NPN_CBE</text>
<text x="264.2" y="49.1">Q_NPN_CBE</text>
<text x="71.6" y="55.5">GND</text>
<text x="127.5" y="58">GPIO7</text>
<text x="127.5" y="55.5">GPIO6</text>
<text x="144.1" y="58">GPIO26_ADC0</text>
<text x="144.1" y="55.5">GPIO27_ADC1</text>
<text x="207.5" y="59.3">GND</text>
<text x="259.6" y="59.3">GND</text>
<text x="127.5" y="60.6">GPIO8</text>
<text x="127.5" y="63.1">GPIO9</text>
<text x="127.5" y="65.6">GND</text>
<text x="149.9" y="63.1">GPIO22</text>
<text x="152.8" y="60.6">RUN</text>
<text x="152.9" y="65.6">GND</text>
<text x="127.5" y="68.2">GPIO10</text>
<text x="127.5" y="70.7">GPIO11</text>
<text x="149.9" y="70.7">GPIO20</text>
<text x="149.9" y="68.2">GPIO21</text>
<text x="206.9" y="69.4">+12V</text>
<text x="259" y="70.7">+12V</text>
<text x="127.5" y="73.3">GPIO12</text>
<text x="127.5" y="75.8">GPIO13</text>
<text x="149.9" y="75.8">GPIO18</text>
<text x="149.9" y="73.3">GPIO19</text>
<text x="127.5" y="78.3">GND</text>
<text x="127.5" y="80.9">GPIO14</text>
<text x="127.5" y="83.4">GPIO15</text>
<text x="149.9" y="83.4">GPIO16</text>
<text x="149.9" y="80.9">GPIO17</text>
<text x="152.9" y="78.3">GND</text>
<text x="200.7" y="80.9">D4</text>
<text x="200.7" y="83.4">1N4007</text>
<text x="217.2" y="80.9">J6</text>
<text x="217.2" y="83.4">Magnet</text>
<text x="252.7" y="82.1">D3</text>
<text x="269.3" y="82.1">J5</text>
<text x="140.6" y="84.6" transform="rotate(-90 140.6 84.6)">SWCLK</text>
<text x="143.1" y="84.6" transform="rotate(-90 143.1 84.6)">GND</text>
<text x="145.6" y="84.6" transform="rotate(-90 145.6 84.6)">SWDIO</text>
<text x="252.7" y="84.7">1N4007</text>
<text x="269.3" y="84.7">Magnet</text>
<text x="196.2" y="94.8">510</text>
<text x="196.8" y="92.3">R4</text>
<text x="248.8" y="93.6">R3</text>
<text x="47.5" y="98.7">Star</text>
<text x="48.3" y="96.1">J9</text>
<text x="140.2" y="98.7">GND</text>
<text x="212.1" y="99.9">Q_NPN_CBE</text>
<text x="212.1" y="97.4">Q4</text>
<text x="248.3" y="96.1">510</text>
<text x="264.2" y="98.7">Q3</text>
<text x="264.2" y="101.2">Q_NPN_CBE</text>
<text x="207.5" y="110.1">GND</text>
<text x="259.6" y="111.4">GND</text>
<text x="105.4" y="115.2">H1</text>
<text x="105.4" y="117.7">MountingHole</text>
<text x="60.2" y="121.5">GND</text>
<text x="105.4" y="121.5">H2</text>
<text x="105.4" y="124.1">MountingHole</text>
<text x="259" y="121.5">+12V</text>
<text x="105.4" y="127.9">H3</text>
<text x="105.4" y="130.4">MountingHole</text>
<text x="125.5" y="130.4">+12V</text>
<text x="139.1" y="126.6">120</text>
<text x="145.8" y="127.9">GND</text>
<text x="165.1" y="127.9">J11</text>
<text x="165.1" y="130.4">Prepare</text>
<text x="182.7" y="131.7">+12V</text>
<text x="196.2" y="127.9">120</text>
<text x="202.9" y="129.1">GND</text>
<text x="218.4" y="129.1">J12</text>
<text x="218.4" y="131.7">Zimble</text>
<text x="105.4" y="134.2">H4</text>
<text x="105.4" y="136.8">MountingHole</text>
<text x="252.7" y="132.9">D5</text>
<text x="252.7" y="135.5">1N4007</text>
<text x="269.3" y="132.9">J7</text>
<text x="269.3" y="135.5">Magnet</text>
<text x="105.4" y="140.6">H5</text>
<text x="105.4" y="143.1">MountingHole</text>
<text x="144.8" y="145.6">1k</text>
<text x="160" y="148.2">Q7</text>
<text x="202" y="146.9">1k</text>
<text x="217.2" y="149.5">Q6</text>
<text x="248.3" y="146.9">510</text>
<text x="248.8" y="144.4">R5</text>
<text x="264.2" y="149.5">Q5</text>
<text x="71" y="152">+3V3</text>
<text x="160" y="150.7">2N2222A-TO92</text>
<text x="217.2" y="152">2N2222A-TO92</text>
<text x="264.2" y="152">Q_NPN_CBE</text>
<text x="46.9" y="159.6">R6</text>
<text x="155.4" y="159.6">GND</text>
<text x="212.6" y="160.9">GND</text>
<text x="46.3" y="162.2">220</text>
<text x="82.4" y="165.8">U2</text>
<text x="92.7" y="162.2">R7</text>
<text x="92.7" y="164.7">470</text>
<text x="259.6" y="162.2">GND</text>
<text x="57.2" y="168.5">D6</text>
<text x="57.2" y="171">1N914</text>
<text x="78.7" y="168.7">4 H11L1</text>
<text x="147.2" y="174.9">+3V3</text>
<text x="40.7" y="183.7">J8</text>
<text x="71.6" y="185">GND</text>
<text x="160" y="183.7">J10</text>
<text x="38.4" y="186.3">MIDI</text>
<text x="43.5" y="186.3">IN</text>
<text x="160" y="186.3">Volume</text>
<text x="147.8" y="195.2">GND</text>
</g>
</svg>
